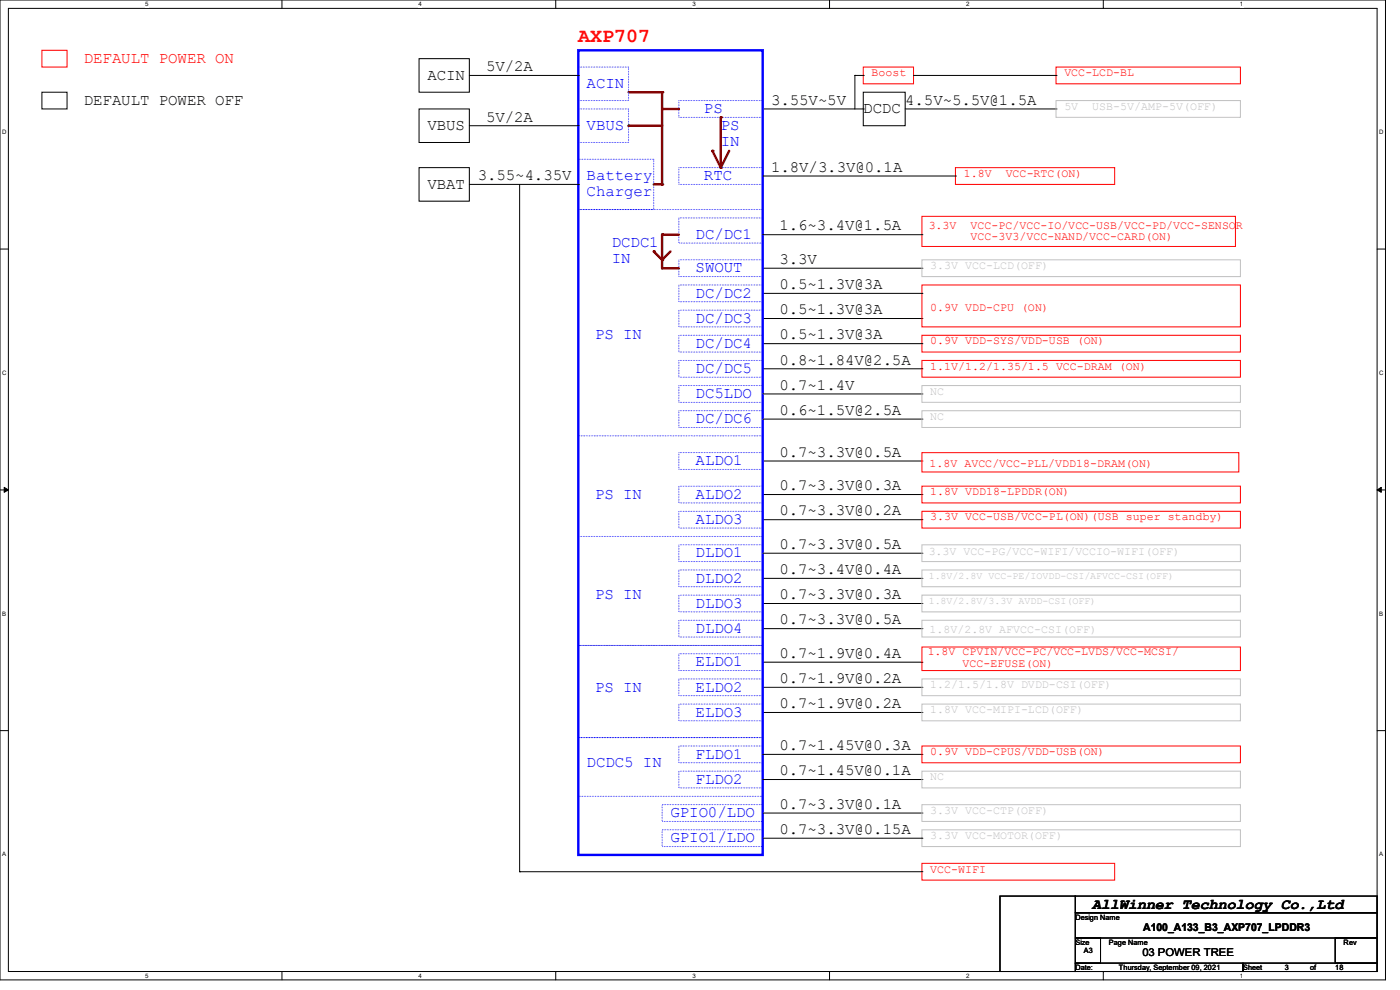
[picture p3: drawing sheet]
<svg xmlns="http://www.w3.org/2000/svg" width="297mm" height="210mm" viewBox="0 0 297 210" stroke-linecap="round" stroke-linejoin="round" font-family="sans-serif">
<path d="M0 0h293.9v207.9h-293.9zM1.8 1.8h290.3v204.3h-290.3z" fill="none" stroke="#000" stroke-width=".21"/>
<g fill="#fff">
<path d="M30.8 .2h.7v1.4h-.7z"/>
<path d="M30.8 206.2h.7v1.4h-.7z"/>
</g>
<path d="M59.8 0v1.8M59.8 206.1v1.8" fill="none" stroke="#000" stroke-width=".21"/>
<g fill="#fff">
<path d="M88.8 .2h.7v1.4h-.7z"/>
<path d="M88.8 206.2h.7v1.4h-.7z"/>
</g>
<path d="M117.9 0v1.8M117.9 206.1v1.8" fill="none" stroke="#000" stroke-width=".21"/>
<g fill="#fff">
<path d="M146.9 .2h.7v1.4h-.7z"/>
<path d="M146.9 206.2h.7v1.4h-.7z"/>
</g>
<path d="M176 0v1.8M176 206.1v1.8" fill="none" stroke="#000" stroke-width=".21"/>
<g fill="#fff">
<path d="M205 .2h.7v1.4h-.7z"/>
<path d="M205 206.2h.7v1.4h-.7z"/>
</g>
<path d="M234.1 0v1.8M234.1 206.1v1.8" fill="none" stroke="#000" stroke-width=".21"/>
<g fill="#fff">
<path d="M263.1 .2h.6v1.4h-.6z"/>
<path d="M263.1 206.2h.6v1.4h-.6z"/>
<path d="M.5 27.3h.9v1.4h-.9z"/>
<path d="M292.6 27.3h.9v1.4h-.9z"/>
<path d="M.5 78.4h.9v1.4h-.9z"/>
<path d="M292.6 78.4h.9v1.4h-.9z"/>
</g>
<path d="M0 52.8h1.8M292.1 52.8h1.8" fill="none" stroke="#000" stroke-width=".21"/>
<g fill="#fff">
<path d="M.5 129.5h.8v1.4h-.8z"/>
<path d="M292.6 129.5h.8v1.4h-.8z"/>
</g>
<path d="M0 103.9h1.8M292.1 103.9h1.8" fill="none" stroke="#000" stroke-width=".21"/>
<path d="M.9 103.4l.9 .5-.9 .5zM292.1 103.9l.9-.5v1z" fill="#000" stroke="#000" stroke-width=".21"/>
<g fill="#fff">
<path d="M.5 180.5h.8v1.4h-.8z"/>
<path d="M292.6 180.5h.8v1.4h-.8z"/>
</g>
<path d="M0 155h1.8M292.1 155h1.8" fill="none" stroke="#000" stroke-width=".21"/>
<path d="M151.1 32l1.8 3.6" fill="none" stroke="#800000" stroke-width=".51"/>
<circle cx="151.1" cy="32" r=".25" fill="#800000"/>
<path d="M154.7 32l-1.8 3.6" fill="none" stroke="#800000" stroke-width=".51"/>
<circle cx="152.9" cy="35.6" r=".25" fill="#800000"/>
<path d="M138.7 53.3l1.8 1.8" fill="none" stroke="#800000" stroke-width=".51"/>
<circle cx="138.7" cy="53.3" r=".25" fill="#800000"/>
<path d="M142.2 53.3l-1.7 1.8" fill="none" stroke="#800000" stroke-width=".51"/>
<circle cx="140.5" cy="55.1" r=".25" fill="#800000"/>
<path d="M122.7 23.1h10.6v7.1h-10.6zM122.7 33.8h16v10.6h-16zM144 21.3h17.8v3.6h-17.8zM122.7 44.4h39.1v48.1h-39.1z" fill="none" stroke="#00f" stroke-width=".21" stroke-dasharray="0 .3"/>
<path d="M183.1 19.6h8.9v7.1h-8.9zM161.8 23.1h21.3M183.1 23.1h.1" fill="none" stroke="#000" stroke-width=".21"/>
<path d="M138.7 39.1h1.8" fill="none" stroke="#800000" stroke-width=".51"/>
<circle cx="140.5" cy="39.1" r=".25" fill="#800000"/>
<path d="M140.5 19.6v19.5" fill="none" stroke="#800000" stroke-width=".51"/>
<circle cx="140.5" cy="19.6" r=".25" fill="#800000"/>
<path d="M140.5 23.1h3.5" fill="none" stroke="#800000" stroke-width=".51"/>
<circle cx="140.5" cy="23.1" r=".25" fill="#800000"/>
<path d="M133.3 19.6h7.2" fill="none" stroke="#800000" stroke-width=".51"/>
<circle cx="140.5" cy="19.6" r=".25" fill="#800000"/>
<g fill="none" stroke="#000" stroke-width=".21">
<path d="M8.9 19.6h5.3v3.5h-5.3zM88.9 35.6h10.7v7.1h-10.7zM88.9 23.1h10.7v7.1h-10.7zM99.6 39.1h23.1M99.6 26.7h23.1M122.7 39.1h.1M122.7 26.7h.1M161.8 37.3h40.9M192 23.1h32M202.7 37.3h.1M224 23.1h.1M161.8 56.9h33.8"/>
<path d="M161.8 49.8h33.8M195.6 56.9h.1M195.6 49.8h.1M161.8 67.6h33.8M161.8 62.2h33.8M161.8 72.9h33.8M161.8 78.2h33.8M195.6 67.6h.1M195.6 62.2h.1M195.6 72.9h.1M195.6 78.2h.1M161.8 97.8h33.8"/>
<path d="M161.8 83.6h33.8M195.6 97.8h.1M195.6 83.6h.1M161.8 104.9h33.8M161.8 110.2h33.8M161.8 117.3h33.8M195.6 104.9h.1M195.6 110.2h.1M195.6 117.3h.1M161.8 122.7h33.8M161.8 128h33.8M161.8 133.3h33.8"/>
<path d="M195.6 122.7h.1M195.6 128h.1M195.6 133.3h.1M161.8 145.8h33.8M161.8 140.5h33.8M161.8 151.1h33.8M195.6 145.8h.1M195.6 140.5h.1M195.6 151.1h.1M161.8 172.5h33.8M161.8 177.8h33.8M195.6 172.5h.1"/>
<path d="M195.6 177.8h.1"/>
</g>
<path d="M8.9 10.7h5.3v3.5h-5.3zM202.7 35.6h33.8v3.5h-33.8zM195.6 45.9h66.5v6.4h-66.5zM195.6 60.5h67.5v8.8h-67.5zM195.6 71.1h67.5v3.6h-67.5zM195.6 76.5h67.5v3.5h-67.5zM195.6 96h67.2v4.1h-67.2zM195.6 103.1h67.5v3.6h-67.5zM195.6 108.5h67.5v3.5h-67.5zM195.6 137.2h67.5v5h-67.5z" fill="none" stroke="#f00" stroke-width=".21"/>
<g fill="none" stroke="#00f" stroke-width=".21" stroke-dasharray="0 .3">
<path d="M144 35.6h17.8v3.5h-17.8zM144 46.2h17.8v5.4h-17.8zM144 55.1h17.8v3.6h-17.8zM144 60.5h17.8v3.5h-17.8zM144 65.8h17.8v3.5h-17.8zM144 71.1h17.8v3.6h-17.8zM144 76.5h17.8v3.5h-17.8zM144 96h17.8v3.6h-17.8zM144 81.8h17.8v3.5h-17.8zM122.7 113.8h39.1v23.1h-39.1zM144 103.1h17.8v3.6h-17.8zM144 108.5h17.8v3.5h-17.8z"/>
<path d="M144 115.6h17.8v3.5h-17.8zM122.7 136.9h39.1v19.6h-39.1zM144 120.9h17.8v3.6h-17.8zM144 126.2h17.8v3.6h-17.8zM144 131.6h17.8v3.5h-17.8zM144 138.7h17.8v3.5h-17.8zM144 144h17.8v3.6h-17.8zM144 149.4h17.8v3.5h-17.8zM140.5 170.7h21.3v3.5h-21.3zM140.5 176h21.3v3.6h-21.3z"/>
</g>
<path d="M122.7 10.7h39.1v170.7h-39.1z" fill="none" stroke="#00f" stroke-width=".51"/>
<path d="M224 21.3h39.1v3.6h-39.1zM195.6 55.1h67.5v3.6h-67.5zM195.6 115.6h67.5v3.5h-67.5zM195.6 131.6h67.5v3.5h-67.5zM195.6 120.9h67.5v3.6h-67.5zM195.6 149.4h67.5v3.5h-67.5zM195.6 144h67.5v3.6h-67.5zM195.6 176h67.5v3.6h-67.5zM195.6 170.7h67.5v3.5h-67.5z" fill="none" stroke="#c0c0c0" stroke-width=".21"/>
<path d="M140.5 49.8h3.5" fill="none" stroke="#800000" stroke-width=".51"/>
<circle cx="140.5" cy="49.8" r=".25" fill="#800000"/>
<path d="M140.5 49.8v7.1" fill="none" stroke="#800000" stroke-width=".51"/>
<circle cx="140.5" cy="49.8" r=".25" fill="#800000"/>
<path d="M140.5 56.9h3.5" fill="none" stroke="#800000" stroke-width=".51"/>
<circle cx="140.5" cy="56.9" r=".25" fill="#800000"/>
<path d="M152.9 24.9v10.7" fill="none" stroke="#800000" stroke-width=".51"/>
<circle cx="152.9" cy="24.9" r=".25" fill="#800000"/>
<path d="M122.7 14.2h10.6v7.1h-10.6zM122.7 156.5h39.1v12.4h-39.1zM144 158.2h17.8v3.6h-17.8zM144 163.6h17.8v3.5h-17.8z" fill="none" stroke="#00f" stroke-width=".21" stroke-dasharray="0 .3"/>
<path d="M88.9 12.4h10.7v7.2h-10.7zM99.6 16h23.1M122.7 16h.1" fill="none" stroke="#000" stroke-width=".21"/>
<path d="M133.3 26.7h7.2" fill="none" stroke="#800000" stroke-width=".51"/>
<circle cx="133.3" cy="26.7" r=".25" fill="#800000"/>
<path d="M144 87.1h17.8v3.6h-17.8z" fill="none" stroke="#00f" stroke-width=".21" stroke-dasharray="0 .3"/>
<path d="M195.6 81.8h67.5v3.5h-67.5zM195.6 87.1h67.5v3.6h-67.5zM195.6 126.2h67.5v3.6h-67.5zM195.6 163.6h67.5v3.5h-67.5z" fill="none" stroke="#c0c0c0" stroke-width=".21"/>
<g fill="none" stroke="#000" stroke-width=".21">
<path d="M181.4 16h.1M181.4 16v7.1M181.4 16h1.7M183.1 16h.1M193.8 16h30.2M224 16h.1M110.2 39.1v145.8M161.8 88.9h33.8M195.6 88.9h.1M161.8 160h33.8M161.8 165.4h33.8M195.6 160h.1"/>
<path d="M195.6 165.4h.1M110.2 184.9h.1M110.2 184.9h85.4M195.6 184.9h.1M212.1 190.1h16v16h-16zM228.1 190.1h64v3.5h-64zM228.1 193.6h64v5.4h-64zM228.1 199h5.4v5.3h-5.4zM283.3 199h8.8v5.3h-8.8zM228.1 204.3h35.6v1.8h-35.6zM263.7 204.3h28.4v1.8h-28.4z"/>
</g>
<path d="M183.1 14.2h10.7v3.6h-10.7zM224 14.2h39.1v3.6h-39.1zM195.6 158.2h67.5v3.6h-67.5zM195.6 183.1h40.9v3.6h-40.9z" fill="none" stroke="#f00" stroke-width=".21"/>
<text font-size="4.2" fill="#f00" x="122.7" y="8.9">AXP707</text>
<text font-size="3.3" fill="#f00" x="17.8" y="13.3">DEFAULT POWER ON</text>
<g font-size="3.3">
<text x="90.7" y="16.9">ACIN</text>
<text x="103.1" y="15.1">5V/2A</text>
<text x="17.8" y="22.2">DEFAULT POWER OFF</text>
<text x="163.6" y="22.2">3.55V~5V</text>
<text x="192" y="22.2">4.5V~5.5V@1.5A</text>
<text x="90.7" y="27.6">VBUS</text>
<text x="103.1" y="25.8">5V/2A</text>
<text x="183.1" y="24">DCDC</text>
<text x="90.7" y="40">VBAT</text>
<text x="101.3" y="38.2">3.55~4.35V</text>
<text x="163.6" y="36.4">1.8V/3.3V@0.1A</text>
<text x="165.4" y="48.9">1.6~3.4V@1.5A</text>
<text x="165.4" y="56">3.3V</text>
<text x="165.4" y="61.3">0.5~1.3V@3A</text>
<text x="165.4" y="66.7">0.5~1.3V@3A</text>
<text x="165.4" y="77.3">0.8~1.84V@2.5A</text>
<text x="165.4" y="72">0.5~1.3V@3A</text>
<text x="165.4" y="82.7">0.7~1.4V</text>
<text x="165.4" y="88">0.6~1.5V@2.5A</text>
<text x="165.4" y="96.9">0.7~3.3V@0.5A</text>
<text x="165.4" y="104">0.7~3.3V@0.3A</text>
<text x="165.4" y="109.3">0.7~3.3V@0.2A</text>
<text x="165.4" y="116.5">0.7~3.3V@0.5A</text>
<text x="165.4" y="121.8">0.7~3.4V@0.4A</text>
<text x="165.4" y="127.1">0.7~3.3V@0.3A</text>
<text x="165.4" y="132.5">0.7~3.3V@0.5A</text>
<text x="165.4" y="139.6">0.7~1.9V@0.4A</text>
<text x="165.4" y="144.9">0.7~1.9V@0.2A</text>
<text x="165.4" y="150.2">0.7~1.9V@0.2A</text>
<text x="165.4" y="159.1">0.7~1.45V@0.3A</text>
<text x="165.4" y="164.5">0.7~1.45V@0.1A</text>
<text x="165.4" y="171.6">0.7~3.3V@0.1A</text>
<text x="165.4" y="176.9">0.7~3.3V@0.15A</text>
</g>
<g font-size="3.3" fill="#00f">
<text x="124.5" y="18.7">ACIN</text>
<text x="124.5" y="27.6">VBUS</text>
<text x="149.3" y="24">PS</text>
<text x="152.9" y="27.6">PS</text>
<text x="152.9" y="30.9">IN</text>
<text x="124.5" y="38.2">Battery</text>
<text x="124.5" y="41.6">Charger</text>
<text x="149.3" y="38.2">RTC</text>
<text x="129.8" y="52.5">DCDC1</text>
<text x="147.6" y="50.7">DC/DC1</text>
<text x="129.8" y="55.8">IN</text>
<text x="147.6" y="57.8">SWOUT</text>
<text x="147.6" y="63.1">DC/DC2</text>
<text x="147.6" y="68.5">DC/DC3</text>
<text x="126.2" y="72">PS IN</text>
<text x="147.6" y="73.8">DC/DC4</text>
<text x="147.6" y="79.1">DC/DC5</text>
<text x="147.6" y="84.5">DC5LDO</text>
<text x="147.6" y="89.8">DC/DC6</text>
<text x="147.6" y="98.7">ALDO1</text>
<text x="126.2" y="105.8">PS IN</text>
<text x="147.6" y="105.8">ALDO2</text>
<text x="147.6" y="111.1">ALDO3</text>
<text x="147.6" y="118.2">DLDO1</text>
<text x="147.6" y="123.6">DLDO2</text>
<text x="126.2" y="127.1">PS IN</text>
<text x="147.6" y="128.9">DLDO3</text>
<text x="147.6" y="134.2">DLDO4</text>
<text x="147.6" y="141.4">ELDO1</text>
<text x="126.2" y="146.7">PS IN</text>
<text x="147.6" y="146.7">ELDO2</text>
<text x="147.6" y="152">ELDO3</text>
<text x="147.6" y="160.9">FLDO1</text>
<text x="124.5" y="162.7">DCDC5 IN</text>
<text x="147.6" y="166.2">FLDO2</text>
<text x="142.2" y="173.4">GPIO0/LDO</text>
<text x="142.2" y="178.7">GPIO1/LDO</text>
</g>
<text font-size="3.2" x="231.7" y="192.7">AllWinner Technology Co.,Ltd</text>
<g font-size="2.5" fill="#f00">
<text x="184.9" y="16.2">Boost</text>
<text x="225.8" y="16.2">VCC-LCD-BL</text>
<text x="204.5" y="37.5">1.8V</text>
<text x="213.4" y="37.5">VCC-RTC(ON)</text>
<text x="197" y="48.5">3.3V</text>
<text x="205.9" y="48.5">VCC-PC/VCC-IO/VCC-USB/VCC-PD/VCC-SENSOR</text>
<text x="205.9" y="51">VCC-3V3/VCC-NAND/VCC-CARD(ON)</text>
<text x="197.4" y="66">0.9V VDD-CPU (ON)</text>
<text x="197.4" y="73.1">0.9V VDD-SYS/VDD-USB (ON)</text>
<text x="197.4" y="78.4">1.1V/1.2/1.35/1.5 VCC-DRAM (ON)</text>
<text x="197.2" y="99">1.8V AVCC/VCC-PLL/VDD18-DRAM(ON)</text>
<text x="197.4" y="105.1">1.8V VDD18-LPDDR(ON)</text>
<text x="197.4" y="110.4">3.3V VCC-USB/VCC-PL(ON)(USB super standby)</text>
<text x="196.8" y="139">1.8V CPVIN/VCC-PC/VCC-LVDS/VCC-MCSI/</text>
<text x="204.2" y="141.5">VCC-EFUSE(ON)</text>
<text x="197.4" y="160.2">0.9V VDD-CPUS/VDD-USB(ON)</text>
<text x="197.4" y="185.1">VCC-WIFI</text>
</g>
<g font-size="2.5" fill="#c0c0c0">
<text x="225.8" y="23.3">5V</text>
<text x="231.7" y="23.3">USB-5V/AMP-5V(OFF)</text>
<text x="197.4" y="57.1">3.3V VCC-LCD(OFF)</text>
<text x="197.4" y="83.7">NC</text>
<text x="197.4" y="89.1">NC</text>
<text x="197" y="117.7">3.3V VCC-PG/VCC-WIFI/VCCIO-WIFI(OFF)</text>
<text x="197.2" y="134.2">1.8V/2.8V AFVCC-CSI(OFF)</text>
<text x="197.4" y="146">1.2/1.5/1.8V DVDD-CSI(OFF)</text>
<text x="197.4" y="151.3">1.8V VCC-MIPI-LCD(OFF)</text>
<text x="197.4" y="165.5">NC</text>
<text x="197.4" y="172.6">3.3V VCC-CTP(OFF)</text>
<text x="197.4" y="178">3.3V VCC-MOTOR(OFF)</text>
</g>
<g font-size="2.3">
<text x="242.5" y="197.5">A100_A133_B3_AXP707_LPDDR3</text>
<text x="242.3" y="202.8">03 POWER TREE</text>
</g>
<g font-size="2.1" fill="#c0c0c0">
<text x="197" y="122.7">1.8V/2.8V VCC-PE/IOVDD-CSI/AFVCC-CSI(OFF)</text>
<text x="197" y="128.1">1.8V/2.8V/3.3V AVDD-CSI(OFF)</text>
</g>
<g font-size="1.6">
<text x="228.1" y="195.1">Design Name</text>
<text x="228.1" y="200.4">Size</text>
<text x="229.9" y="202.2">A3</text>
<text x="235.3" y="200.4">Page Name</text>
<text x="285" y="200.4">Rev</text>
<text x="228.1" y="205.7">Date:</text>
<text x="237.4" y="205.7">Thursday, September 09, 2021</text>
<text x="263.7" y="205.7">Sheet</text>
<text x="272.6" y="205.7">3</text>
<text x="277.9" y="205.7">of</text>
<text x="283.3" y="205.7">18</text>
</g>
<g font-size="1.3">
<text x="30.8" y="1.3">5</text>
<text x="88.8" y="1.3">4</text>
<text x="146.9" y="1.3">3</text>
<text x="205" y="1.3">2</text>
<text x="263.1" y="1.3">1</text>
<text x=".5" y="28.4">D</text>
<text x="292.6" y="28.4">D</text>
<text x=".5" y="79.5">C</text>
<text x="292.6" y="79.5">C</text>
<text x=".5" y="130.6">B</text>
<text x="292.6" y="130.6">B</text>
<text x=".5" y="181.7">A</text>
<text x="292.6" y="181.7">A</text>
<text x="30.8" y="207.4">5</text>
<text x="88.8" y="207.4">4</text>
<text x="146.9" y="207.4">3</text>
<text x="205" y="207.4">2</text>
<text x="263.1" y="207.4">1</text>
</g>
</svg>
